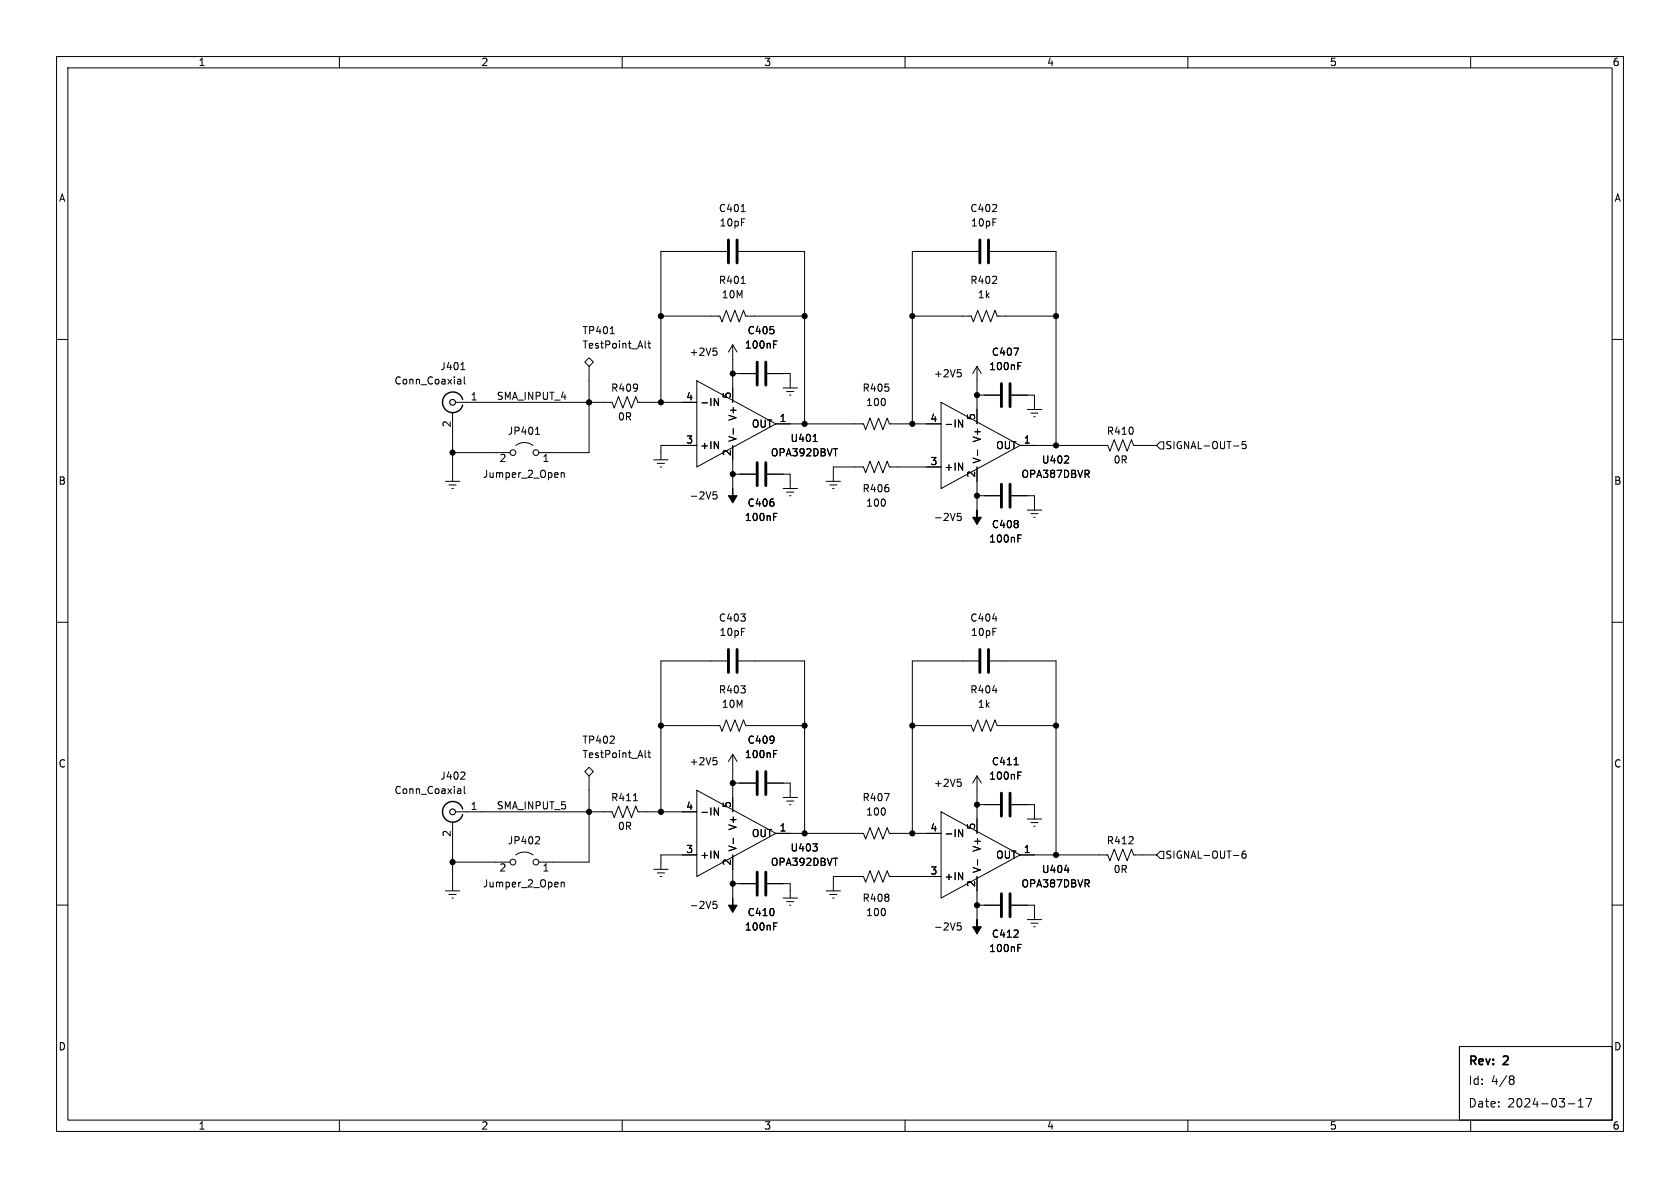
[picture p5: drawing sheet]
<svg xmlns="http://www.w3.org/2000/svg" width="297mm" height="210mm" viewBox="0 0 297 210" stroke-linecap="round" stroke-linejoin="round" font-family="sans-serif">
<g fill="none" stroke="#000" stroke-width=".18">
<path d="M10 10h277v190h-277zM12 12h273v186h-273zM60 10v2M110 10v2M160 10v2M210 10v2M260 10v2M131 37.4h.7M10 60h2M107.9 59h.7M116.8 55.9h10.5l.3 1 .8-2 .8 2 .7-2 .8 2 .7-2 .4 1h10.4M128.5 44.5h-11.7v26.6"/>
<path d="M130.6 44.5h11.6v30.4M131 50.1h.7M161.3 55.9h10.4l.4 1 .7-2 .8 2 .8-2 .7 2 .8-2 .4 1h10.4M173 44.5h-11.7v30.4M175 44.5h11.7v34.2M285 60h2M80 72.9v12.2M80.5 71.1h27.7l.4 1 .7-2 .8 2 .8-2 .7 2 .8-2 .4 1h10.4M81 67l.4 .1 .1 .8M81.5 65.3h.7M81.5 67.8l-.5 .1M81.5 67.3l-.5 .1"/>
<path d="M82.1 66.6v1.1l.2 .2M91.2 78.7a2.54 2.54 0 0 1 3 0M94.7 76.8h.7M94.9 75.7l.1-.2v1.3M103.4 64l.7-.8 .8 .8-.8 .8zM104.1 64.8v15.2h-8.9M114 60.3v1.1l.2 .1M114.5 60.7h.5M114.7 60.3v1.1l.3 .1M123.2 67.3l14 7.6-14 7.7zM123.2 78.7h-6.4v2.6M126.1 61.5h.6"/>
<path d="M126.3 78l.7 1.3v-1.3M126.3 70.4l.7 1.3v-1.3M126.5 62l.3 .3v.3l-.3 .2M129.5 61l-.7 1.2M129.5 61v10.1M129.5 78.7v7.7M129.5 61l.8 1.2M129.5 66h4.1M129.6 75.8v.9M135.6 66h4.1v2.6M136.8 60.9h.4M136.8 60.3h.6"/>
<path d="M137.2 74.9h15.5l.3 1 .8-2 .8 2 .7-2 .8 2 .7-2 .4 1h9.2M138.4 68.6h2.6M139.1 69.2h1.2M139.6 69.9h.2M143.8 78h.7M166.4 71.1l13.9 7.6-13.9 7.7zM169.3 65.3h.6M169.5 74.2l.7 1.3v-1.3M169.7 65.8l.2 .3v.3l-.2 .2M172.7 64.8v10.1M172.7 69.9h4.1M172.7 64.8l-.7 1.2"/>
<path d="M172.7 64.8l.8 1.2M172.8 79.6v1M178.8 69.9h4.1v2.5M179.2 61.5h.9l-.6 1.3M179.9 64.7h.5M179.9 64.1h.7M180.3 78.7h15.5l.4 1.1 .8-2.1 .7 2.1 .8-2.1 .8 2.1 .7-2.1 .4 1h4.1M181.6 72.4h2.5M182.2 73h1.3M182.8 73.7h.2M205.1 78.1h.6v1.3h-.6l-.6-.7zM218.1 78.8h.9"/>
<path d="M220.2 78h-.6v.7l.2-.2 .4 .1 .1 .2-.1 .4-.1 .1-.5-.1M78.7 85.1h2.6M79.4 85.7h1.2M79.9 86.4h.2M80 80h10.2M99.2 83.6v.8M99.2 83.7l.2-.1h.3l.1 .8M115.6 81.3h2.5M116.2 81.9h1.3M116.7 82.6h.3M126.1 87.5l.4-.1 .3 .3-.2 .4h-.5M126.1 86.9h.6"/>
<path d="M129.5 83.8h4.1M135.6 83.8h4.1v2.6M136.8 91.4h.4M136.8 90.7h.6M138.4 86.4h2.6M139.1 87h1.2M139.6 87.6h.2M146 85.1h2.6M146.7 85.7h1.3M147.2 86.4h.2M166.4 82.6h-9.2l-.4-1.1-.7 2.1-.8-2.1-.7 2.1-.8-2.1-.8 2.1-.3-1h-5.4v2.5M169.3 91.3l.4-.1 .2 .3-.1 .5h-.5"/>
<path d="M169.3 90.7h.6M169.5 81.9l.7 1.2v-1.2M172.7 87.6h4.1M172.7 82.6v7.6M178.8 87.6h4.1v2.6M179.9 95.2h.5M179.9 94.6h.7M181.6 90.2h2.5M182.2 90.8h1.3M182.8 91.4h.2M188.1 81.9h.8M188.9 80.7v.4"/>
<path d="M10 110h2M128.5 116.8h-11.7v26.7M130.6 116.8h11.6v30.5M173 116.8h-11.7v30.5M175 116.8h11.7v34.3M175.5 109.4h.8M285 110h2M81 139.4l.4 .1 .1 .8M81.5 139.7l-.5 .1M82.1 136.5l.1 .2-.1 .3-.7 .7h.8M82.1 139v1.1l.2 .2M103.4 136.4l.7-.8 .8 .8-.8 .8z"/>
<path d="M104.1 137.2v15.2h-8.9M114 132.7v1l.2 .2M114.5 133.1h.5M114.7 132.7v1l.3 .2M116.8 128.3h10.5l.3 1 .8-2 .8 2 .7-2 .8 2 .7-2 .4 1h10.4M123.2 139.7l14 7.6-14 7.6zM126.1 133.9h.6M126.5 134.4l.3 .3v.3l-.3 .2M129.5 133.4v10.1M129.5 133.4l-.7 1.2M129.5 133.4l.8 1.2M129.5 138.4h4.1"/>
<path d="M135.6 138.4h4.1v2.6M136.8 133.3h.4M136.8 132.7h.6M161.3 128.3h10.4l.4 1 .7-2 .8 2 .8-2 .7 2 .8-2 .4 1h10.4M169.3 137.7h.6M169.7 138.2l.2 .3v.3l-.2 .2M172.7 137.2l-.7 1.2M172.7 137.2v10.1M172.7 137.2l.8 1.2M175.5 122.1h.8M179.3 135.2h.7M179.9 137.1h.5"/>
<path d="M179.9 136.5h.7M10 160h2M78.7 157.5h2.6M79.4 158.1h1.2M79.9 158.8h.2M80 145.3v12.2M80 152.4h10.2M80.5 143.5h27.7l.4 1 .7-2 .8 2 .8-2 .7 2 .8-2 .4 1h10.4M81.5 140.2l-.5 .1M91.2 151.1a2.54 2.54 0 0 1 3 0M95.2 147.9l.2 .2-.1 .3-.7 .8h.8M99.2 155.9v.9"/>
<path d="M99.2 156.1l.2-.2 .3 .1 .1 .8M112 141.5h.7M115.6 153.7h2.5M116.2 154.3h1.3M116.7 154.9h.3M123.2 151.1h-6.4v2.6M126.1 159.9l.4-.1 .3 .3-.2 .4h-.5M126.1 159.3h.6M126.3 142.8l.7 1.3v-1.3M126.3 150.4l.7 1.3v-1.3M129.5 151.1v7.7M129.5 156.2h4.1"/>
<path d="M129.6 148.2v.9M135.6 156.2h4.1v2.6M137.2 147.3h15.5l.3 1 .8-2 .8 2 .7-2 .8 2 .7-2 .4 1h9.2M138.4 158.8h2.6M138.4 141h2.6M139.1 159.4h1.2M139.1 141.6h1.2M139.6 142.2h.2M143.7 149.2h.8l-.4 .5M144.4 149.8v.5M146 157.5h2.6M146.7 158.1h1.3"/>
<path d="M147.2 158.8h.2M156.4 140.3h.8l-.5 1.2M166.4 154.9h-9.2l-.4-1-.7 2.1-.8-2.1-.7 2.1-.8-2.1-.8 2.1-.3-1.1h-5.4v2.6M166.4 143.5l13.9 7.6-13.9 7.7zM169.5 154.2l.7 1.3v-1.3M169.5 146.6l.7 1.3v-1.3M172.7 154.9v7.7M172.7 142.2h4.1M172.8 152v.9M178.8 142.2h4.1v2.6M180.3 151.1h15.5l.4 1 .8-2 .7 2 .8-2 .8 2 .7-2 .4 1h4.1M181.6 144.8h2.5"/>
<path d="M182.2 145.4h1.3M182.8 146.1h.2M188.2 153.8h.8M205.1 150.5h.6v1.3h-.6l-.6-.7zM218.1 151.2h.9M220.2 150.4l-.4 .1a.85 .85 0 0 0 0 1.2l.4-.1 .1-.4-.2-.3-.4 .1-.1 .2M285 160h2M136.8 163.7h.4M136.8 163.1h.6M139.6 160h.2M169.3 163.7l.4-.1 .2 .3-.1 .4h-.5M169.3 163.1h.6"/>
<path d="M172.7 160h4.1M178.8 160h4.1v2.6M179.9 167.6h.5M179.9 166.9h.7M181.6 162.6h2.5M182.2 163.2h1.3M182.8 163.8h.2M60 198v2M110 198v2M160 198v2M210 198v2M258 185h27v13h-27z"/>
<path d="M258 185v13M260 198v2M267.1 190.2h.3l.3 .3-.3 .3M267.1 190.8h.3M267.4 190.8l.2 .2 .1 .4-.3 .3h-.3M277.2 195.1h1.2M279 195.7h.9M279 194.6l.5-.4v1.5M280.4 194.2h1l-.7 1.5"/>
<circle cx="90.7" cy="80" r=".51"/>
<circle cx="94.7" cy="80" r=".51"/>
<circle cx="90.7" cy="152.4" r=".51"/>
<circle cx="94.7" cy="152.4" r=".51"/>
</g>
<path d="M81.8 70.6a1.81 1.81 0 0 0-2.8-1 1.81 1.81 0 0 0 0 3 1.81 1.81 0 0 0 2.8-1M81.8 143a1.81 1.81 0 0 0-2.8-1 1.81 1.81 0 0 0 0 3 1.81 1.81 0 0 0 2.8-1" fill="none" stroke="#000" stroke-width=".25"/>
<g fill="none" stroke="#000" stroke-width=".2">
<circle cx="80" cy="71.1" r=".51"/>
<circle cx="80" cy="143.5" r=".51"/>
</g>
<g fill="none" stroke="#000" stroke-width=".51">
<path d="M128.8 42.4v4.1M130.3 42.4v4.1M173.2 42.4v4.1M174.8 42.4v4.1M133.9 64v4.1M135.4 64v4.1M177 67.8v4.1M178.6 67.8v4.1M133.9 81.8v4.1M135.4 81.8v4.1M177 85.6v4.1M178.6 85.6v4.1"/>
<path d="M128.8 114.8v4.1M130.3 114.8v4.1M173.2 114.8v4.1M174.8 114.8v4.1M133.9 136.4v4.1M135.4 136.4v4.1M133.9 154.2v4M135.4 154.2v4M177 140.2v4.1M177 158v4.1M178.6 140.2v4.1M178.6 158v4.1"/>
</g>
<g fill="#000" stroke="#000" stroke-width=".18">
<path d="M129.5 86.4v1.2h.8l-.8 1.3-.7-1.3h.7zM172.7 90.2v1.2h.8l-.8 1.3-.7-1.3h.7zM129.5 158.8v1.2h.8l-.8 1.3-.7-1.3h.7zM172.7 162.6v1.2h.8l-.8 1.3-.7-1.3h.7z"/>
<circle cx="116.8" cy="55.9" r=".46"/>
<circle cx="142.2" cy="55.9" r=".46"/>
<circle cx="161.3" cy="55.9" r=".46"/>
<circle cx="186.7" cy="55.9" r=".46"/>
<circle cx="104.1" cy="71.1" r=".46"/>
<circle cx="116.8" cy="71.1" r=".46"/>
<circle cx="129.5" cy="66" r=".46"/>
<circle cx="142.2" cy="74.9" r=".46"/>
<circle cx="161.3" cy="74.9" r=".46"/>
<circle cx="172.7" cy="69.9" r=".46"/>
<circle cx="186.7" cy="78.7" r=".46"/>
<circle cx="80" cy="80" r=".46"/>
<circle cx="129.5" cy="83.8" r=".46"/>
<circle cx="172.7" cy="87.6" r=".46"/>
<circle cx="116.8" cy="128.3" r=".46"/>
<circle cx="129.5" cy="138.4" r=".46"/>
<circle cx="142.2" cy="128.3" r=".46"/>
<circle cx="161.3" cy="128.3" r=".46"/>
<circle cx="186.7" cy="128.3" r=".46"/>
<circle cx="80" cy="152.4" r=".46"/>
<circle cx="104.1" cy="143.5" r=".46"/>
<circle cx="116.8" cy="143.5" r=".46"/>
<circle cx="129.5" cy="156.2" r=".46"/>
<circle cx="142.2" cy="147.3" r=".46"/>
<circle cx="161.3" cy="147.3" r=".46"/>
<circle cx="172.7" cy="142.2" r=".46"/>
<circle cx="186.7" cy="151.1" r=".46"/>
<circle cx="172.7" cy="160" r=".46"/>
</g>
<g font-size="2.1">
<text x="259.5" y="188.7">Rev:</text>
<text x="259.5" y="192">Id:</text>
<text x="263.6" y="192">4/8</text>
<text x="265.9" y="188.7">2</text>
<text x="259.5" y="196">Date:</text>
<text x="266.5" y="196">2024-03-17</text>
</g>
<g font-size="1.8">
<text x="35" y="11.9">1</text>
<text x="85" y="11.9">2</text>
<text x="135" y="11.9">3</text>
<text x="185" y="11.9">4</text>
<text x="235" y="11.9">5</text>
<text x="285" y="11.9">6</text>
<text x="10.3" y="35.9">A</text>
<text x="285.3" y="35.9">A</text>
<text x="127" y="37.7">C401</text>
<text x="127.1" y="40.2">10pF</text>
<text x="171.4" y="37.7">C402</text>
<text x="171.6" y="40.2">10pF</text>
<text x="127" y="50.4">R401</text>
<text x="127.5" y="52.9">10M</text>
<text x="171.4" y="50.4">R402</text>
<text x="172.8" y="52.9">1k</text>
<text x="102.9" y="59.3">TP401</text>
<text x="132.1" y="59.3">C405</text>
<text x="77.7" y="65.6">J401</text>
<text x="102.9" y="61.8">TestPoint_Alt</text>
<text x="121.8" y="63.1">+2V5</text>
<text x="131.6" y="61.8">100nF</text>
<text x="174.8" y="65.6">100nF</text>
<text x="175.2" y="63.1">C407</text>
<text x="69.6" y="68.2">Conn_Coaxial</text>
<text x="83.1" y="70.9">1</text>
<text x="87.7" y="70.8">SMA_INPUT_4</text>
<text x="107.9" y="69.4">R409</text>
<text x="121.2" y="70.9">4</text>
<text x="123.7" y="72">-IN</text>
<text x="129.3" y="70.6" transform="rotate(-90 129.3 70.6)">5</text>
<text x="152.4" y="69.4">R405</text>
<text x="153" y="72">100</text>
<text x="165" y="66.9">+2V5</text>
<text x="79.8" y="75.6" transform="rotate(-90 79.8 75.6)">2</text>
<text x="89.7" y="77.1">JP401</text>
<text x="109.1" y="74.5">0R</text>
<text x="130.4" y="74.5" transform="rotate(-90 130.4 74.5)">V+</text>
<text x="132.8" y="75.8">OUT</text>
<text x="137.7" y="74.7">1</text>
<text x="164.4" y="74.7">4</text>
<text x="166.9" y="75.8">-IN</text>
<text x="172.5" y="74.4" transform="rotate(-90 172.5 74.4)">5</text>
<text x="195.6" y="77.1">R410</text>
<text x="88.2" y="82">2</text>
<text x="95.8" y="82">1</text>
<text x="121.2" y="78.5">3</text>
<text x="123.7" y="79.6">+IN</text>
<text x="129.3" y="80.7" transform="rotate(-90 129.3 80.7)">2</text>
<text x="130.4" y="78.2" transform="rotate(-90 130.4 78.2)">V-</text>
<text x="136.2" y="80.9">OPA392DBVT</text>
<text x="139.7" y="78.3">U401</text>
<text x="164.4" y="82.3">3</text>
<text x="166.9" y="83.4">+IN</text>
<text x="173.6" y="82" transform="rotate(-90 173.6 82)">V-</text>
<text x="173.6" y="78.3" transform="rotate(-90 173.6 78.3)">V+</text>
<text x="176" y="79.6">OUT</text>
<text x="180.9" y="78.5">1</text>
<text x="184.1" y="82.1">U402</text>
<text x="196.8" y="82.1">0R</text>
<text x="205.9" y="79.6">SIGNAL-OUT-5</text>
<text x="10.3" y="85.9">B</text>
<text x="85.3" y="84.7">Jumper_2_Open</text>
<text x="121.8" y="88.5">-2V5</text>
<text x="132.1" y="89.8">C406</text>
<text x="152.4" y="87.2">R406</text>
<text x="153" y="89.8">100</text>
<text x="172.5" y="84.5" transform="rotate(-90 172.5 84.5)">2</text>
<text x="180.5" y="84.7">OPA387DBVR</text>
<text x="285.3" y="85.9">B</text>
<text x="131.6" y="92.3">100nF</text>
<text x="165" y="92.3">-2V5</text>
<text x="175.2" y="93.6">C408</text>
<text x="174.8" y="96.1">100nF</text>
<text x="127" y="110.1">C403</text>
<text x="127.1" y="112.6">10pF</text>
<text x="171.4" y="110.1">C404</text>
<text x="171.6" y="112.6">10pF</text>
<text x="127" y="122.8">R403</text>
<text x="127.5" y="125.3">10M</text>
<text x="171.4" y="122.8">R404</text>
<text x="172.8" y="125.3">1k</text>
<text x="102.9" y="131.7">TP402</text>
<text x="132.1" y="131.7">C409</text>
<text x="10.3" y="135.9">C</text>
<text x="102.9" y="134.2">TestPoint_Alt</text>
<text x="121.8" y="135.5">+2V5</text>
<text x="131.6" y="134.2">100nF</text>
<text x="175.2" y="135.5">C411</text>
<text x="285.3" y="135.9">C</text>
<text x="69.6" y="140.6">Conn_Coaxial</text>
<text x="77.7" y="138">J402</text>
<text x="83.1" y="143.3">1</text>
<text x="87.7" y="143.2">SMA_INPUT_5</text>
<text x="107.9" y="141.8">R411</text>
<text x="121.2" y="143.3">4</text>
<text x="129.3" y="142.9" transform="rotate(-90 129.3 142.9)">5</text>
<text x="152.4" y="141.8">R407</text>
<text x="165" y="139.3">+2V5</text>
<text x="174.8" y="138">100nF</text>
<text x="79.8" y="148" transform="rotate(-90 79.8 148)">2</text>
<text x="89.7" y="149.5">JP402</text>
<text x="109.1" y="146.9">0R</text>
<text x="123.7" y="144.4">-IN</text>
<text x="130.4" y="146.9" transform="rotate(-90 130.4 146.9)">V+</text>
<text x="132.8" y="148.2">OUT</text>
<text x="137.7" y="147.1">1</text>
<text x="153" y="144.4">100</text>
<text x="164.4" y="147.1">4</text>
<text x="166.9" y="148.2">-IN</text>
<text x="172.5" y="146.8" transform="rotate(-90 172.5 146.8)">5</text>
<text x="195.6" y="149.5">R412</text>
<text x="88.2" y="154.4">2</text>
<text x="95.8" y="154.4">1</text>
<text x="121.2" y="150.9">3</text>
<text x="123.7" y="152">+IN</text>
<text x="129.3" y="153.1" transform="rotate(-90 129.3 153.1)">2</text>
<text x="130.4" y="150.6" transform="rotate(-90 130.4 150.6)">V-</text>
<text x="136.2" y="153.3">OPA392DBVT</text>
<text x="139.7" y="150.7">U403</text>
<text x="164.4" y="154.7">3</text>
<text x="166.9" y="155.8">+IN</text>
<text x="173.6" y="154.4" transform="rotate(-90 173.6 154.4)">V-</text>
<text x="173.6" y="150.7" transform="rotate(-90 173.6 150.7)">V+</text>
<text x="176" y="152">OUT</text>
<text x="180.9" y="150.9">1</text>
<text x="184.1" y="154.5">U404</text>
<text x="196.8" y="154.5">0R</text>
<text x="205.9" y="152">SIGNAL-OUT-6</text>
<text x="85.3" y="157.1">Jumper_2_Open</text>
<text x="121.8" y="160.9">-2V5</text>
<text x="152.4" y="159.6">R408</text>
<text x="172.5" y="156.9" transform="rotate(-90 172.5 156.9)">2</text>
<text x="180.5" y="157.1">OPA387DBVR</text>
<text x="131.6" y="164.7">100nF</text>
<text x="132.1" y="162.2">C410</text>
<text x="153" y="162.2">100</text>
<text x="165" y="164.7">-2V5</text>
<text x="175.2" y="166">C412</text>
<text x="174.8" y="168.5">100nF</text>
<text x="10.3" y="185.9">D</text>
<text x="285.3" y="185.9">D</text>
<text x="35" y="199.9">1</text>
<text x="85" y="199.9">2</text>
<text x="135" y="199.9">3</text>
<text x="185" y="199.9">4</text>
<text x="235" y="199.9">5</text>
<text x="285" y="199.9">6</text>
</g>
</svg>
